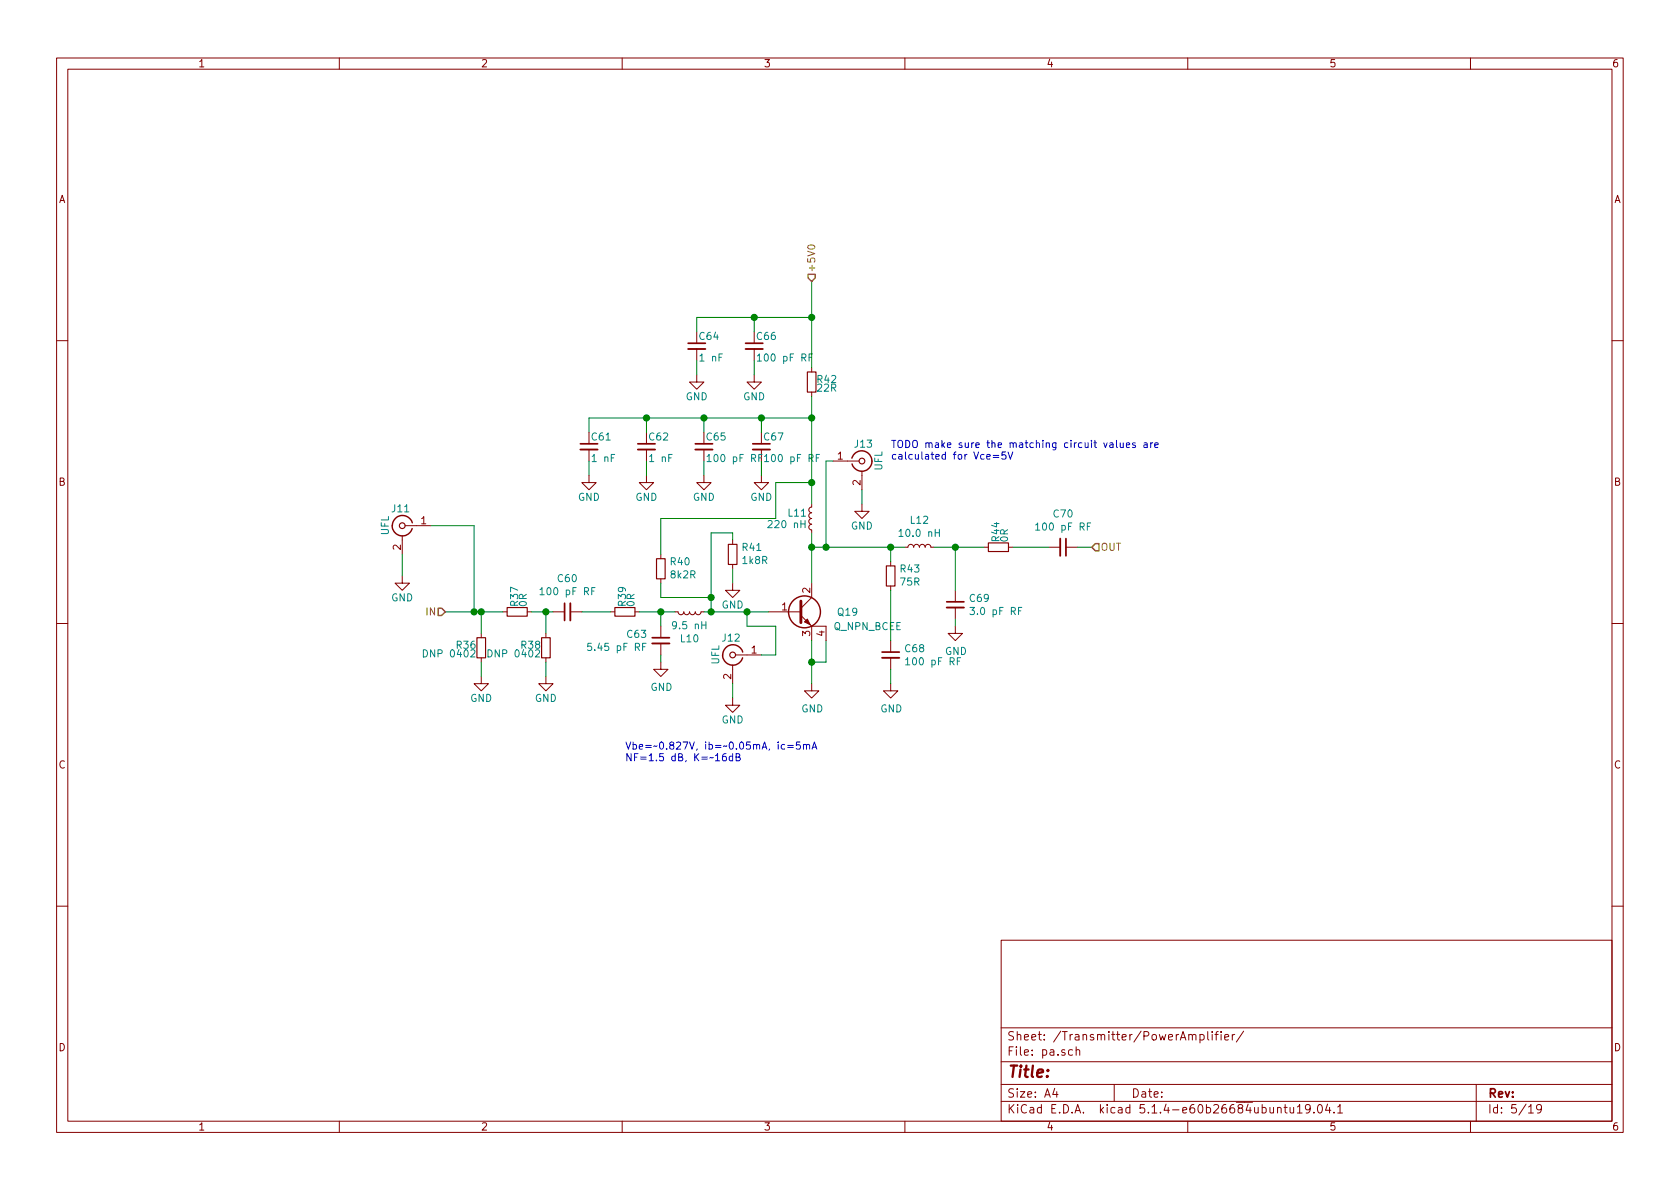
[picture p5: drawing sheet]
<svg xmlns="http://www.w3.org/2000/svg" width="297mm" height="210mm" viewBox="0 0 297 210" stroke-linecap="round" stroke-linejoin="round" font-family="sans-serif">
<g fill="none" stroke="#840000" stroke-width=".18">
<path d="M10 10.3h277v189.9h-277zM12 12.2h273v186.1h-273zM60 10.3v1.9M110 10.3v1.9M160 10.3v1.9M210 10.3v1.9M260 10.3v1.9M10 60.2h2M104.1 79.5v2M114.3 79.5v2M123.2 66.3v1.3h1.3l-1.3 1.2-1.3-1.2h1.3M123.2 61.7v2"/>
<path d="M124.5 79.5v2M133.3 66.3v1.3h1.3l-1.3 1.2-1.2-1.2h1.2M133.3 61.7v2M134.6 79.5v2M143.5 65v.8M143.5 69.3v.8M285 60.2h2M71.1 94.7v3.3M71.6 93h4.6M104.1 84.1v1.2h1.3l-1.3 1.3-1.2-1.3h1.2M114.3 84.1v1.2h1.3l-1.3 1.3-1.3-1.3h1.3M116.8 98v.8"/>
<path d="M124.5 84.1v1.2h1.2l-1.2 1.3-1.3-1.3h1.3M129.5 95.5v.8M129.5 99.8v.8M134.6 84.1v1.2h1.3l-1.3 1.3-1.3-1.3h1.3M143.5 89.1v.6l-.3 .1-.2 .3 .1 .4 .4 .2-.3 .1-.2 .3 .1 .4 .4 .2-.3 .1-.2 .3 .1 .4 .4 .2-.3 .1-.2 .3 .1 .4 .4 .2v.5M147.3 81.5h4.6M152.4 89.1v1.3h1.3l-1.3 1.3-1.3-1.3h1.3M152.4 83.3v3.3M157.5 99.3v.8M160 96.8h.5l.2-.4 .2-.1 .5 .1 .1 .4 .2-.4 .3-.1 .4 .1 .2 .4 .1-.4 .3-.1 .4 .1 .2 .4 .1-.4 .3-.1 .4 .1 .2 .4h.5M174 96.8h.8M178.3 96.8h.8"/>
<path d="M185.4 96.8h2.1M188.5 96.8h2M10 110.3h2M71.1 101.8v1.3h1.3l-1.3 1.3-1.3-1.3h1.3M85.1 119.6v1.3h1.3l-1.3 1.3-1.3-1.3h1.3M85.1 112v.8M85.1 116.3v.8M88.9 108.2h.8M93.2 108.2h.8M96.5 119.6v1.3h1.3l-1.3 1.3-1.3-1.3h1.3M96.5 112v.8M96.5 116.3v.8"/>
<path d="M97.8 108.2h2M100.8 108.2h2.1M107.9 108.2h.8M112.3 108.2h.7M116.8 117.1v1.3h1.3l-1.3 1.2-1.2-1.2h1.2M116.8 102.4v.7M116.8 110.7v2.1M116.8 113.8v2M119.4 108.2h.5l.1 .3 .3 .2 .4-.1 .2-.4 .1 .3 .3 .2 .4-.1 .2-.4 .1 .3 .4 .2 .3-.1 .2-.4 .1 .3 .4 .2 .3-.1 .3-.4h.5M129.5 103.1v1.3h1.3l-1.3 1.3-1.2-1.3h1.2M129.5 117.6v3.3M130 115.8h4.6"/>
<path d="M135.9 108.2h5.7M141.6 108.8l1.9 1.9M143.5 103.1v2.6l-1.9 1.9M143.5 110.7v2.6M143.5 110.7h2.5v2.6M157.5 103.6v.8M157.5 113.3v2M157.5 116.3v2.1M168.9 110.7v1.3h1.3l-1.3 1.3-1.3-1.3h1.3M168.9 104.4v2M168.9 107.4v2.1M285 110.3h2"/>
<path d="M129.5 123.4v1.3h1.3l-1.3 1.3-1.2-1.3h1.2M143.5 120.9v1.3h1.3l-1.3 1.2-1.3-1.2h1.3M157.5 120.9v1.3h1.2l-1.2 1.2-1.3-1.2h1.3M10 160.2h2M177 166.3h108v32h-108zM285 160.2h2M60 198.3v1.9M110 198.3v1.9M160 198.3v1.9M177 194.8h108M177 191.8h108M177 187.8h108"/>
<path d="M177 181.8h108M186.5 192.5l-.4 1h1M186.8 193v1M189.6 185.7l-.4-.1-.3 .3 .1 .6 .2 .1 .4-.1M190.3 185.7l.2-.1 .3 .1 .1 .9M190.3 185.1v1.5M197 191.8v3M210 198.3v1.9M212.2 183l.4-.1 .3 .3-.1 .6-.2 .1-.4-.1M212.2 182.9v1.5M213.5 182.4v1.3l.2 .2M214.3 182.4v.2"/>
<path d="M214.3 182.9v1M214.8 182.9h.6M215.4 182.4l-.4 .2v1.3M215.9 182.4v.2M215.9 182.9v1M216.5 183.4l.7-.1v-.3l-.5-.1-.2 .2 .1 .7h.6M217.9 182.9v1M218.3 182.9l-.4 .3M219.9 182.3l-1.3 2M225.9 196l.2-.2 .3 .1 .1 .9M227 195.8h.6M227.2 195.3v1.3l.4 .2"/>
<path d="M228.1 195.8l.1 .9 .3 .1 .2-.1M228.7 195.8v1M229.4 195.8l.4-.5v1.5M229.4 196.8h.8M231.6 196v.1a.48 .48 0 0 1-.7 .1l-.1-.2 .1-.6a.48 .48 0 0 1 .7 .1 1.27 1.27 0 0 1-.2 1.2l-.5 .1M232.3 196.7v.1M233.1 195.4l.2-.1a.8 .8 0 0 1 .5 .8 .8 .8 0 0 1-.5 .7 1 1 0 0 1-.2-1.4zM234.7 195.2l-.3 1.1h.9M235.1 195.8v1M235.9 196.7v.1M236.5 195.8l.4-.5v1.5M236.5 196.8h.9"/>
<path d="M260 198.3v1.9M261 191.8v6.5M270.3 195.8l.4-.5v1.5M270.3 196.8h.8M272.5 196l-.1 .2a.48 .48 0 0 1-.6-.1v-.6a.48 .48 0 0 1 .6-.1l.1 .1a1.19 1.19 0 0 1-.2 1.2l-.5 .1"/>
</g>
<g fill="none" stroke="#840000" stroke-width=".2">
<path d="M142.7 65.8h1.6v3.5h-1.6zM116.1 98.8h1.5v3.6h-1.5zM128.8 96.3h1.5v3.5h-1.5zM174.8 96h3.5v1.5h-3.5zM84.3 112.8h1.6v3.5h-1.6zM89.7 107.4h3.5v1.6h-3.5zM95.8 112.8h1.5v3.5h-1.5zM108.7 107.4h3.6v1.6h-3.6zM156.7 100.1h1.5v3.5h-1.5z"/>
<circle cx="71.1" cy="93" r=".51"/>
<circle cx="152.4" cy="81.5" r=".51"/>
<circle cx="129.5" cy="115.8" r=".51"/>
</g>
<g fill="none" stroke="#008484" stroke-width=".18">
<path d="M133.9 62.9l.4-.3v1.2M133.9 63.8h.7M143.6 62.6h-.5v1.2M125 80.7l.4-.3v1.2M125 81.6h.8M134.7 80.4h-.5v1.2M135.2 80.7l.3-.3v1.2M135.2 81.6h.7M144.9 80.4h-.6v1.2M159 93.9l.3-.3v1.3M159 94.9h.7M165.4 94.2h.7"/>
<path d="M166.1 93.6v1.3M183.1 92.8l.4-.3v1.2M183.1 93.7h.7M192.8 92.5h-.5v1.2M74.9 114.9a.64 .64 0 0 1 .7 .6 .64 .64 0 0 1-.7 .7zM86.3 114.9a.64 .64 0 0 1 .7 .6 .64 .64 0 0 1-.7 .7zM95.5 104.3l.3-.4v1.3M95.5 105.2h.7M104.5 113.8h-.5l-.1 .6 .5-.2 .2 .3v.3l-.2 .2-.5-.1M105.2 103.9h-.6v1.3M113.6 114.4h.4M114.2 113.8h-.6v1.2"/>
<path d="M160.1 116.7l.4-.4v1.3M160.1 117.6h.8M169.8 116.3h-.5v1.3M171.5 107.4h.8l-.4 .5 .3 .1 .1 .5-.3 .2-.5-.1M180.7 107.4h-.6v1.3"/>
</g>
<path d="M102.6 79.5h3.1M112.8 79.5h3M121.7 61.7h3M122.9 79.5h3.1M131.8 61.7h3.1M133.1 79.5h3M187.5 95.2v3.1M100.8 106.7v3M115.3 113.8h3.1M156 116.3h3M167.4 107.4h3" fill="none" stroke="#840000" stroke-width=".33"/>
<path d="M102.6 78.5h3.1M112.8 78.5h3M121.7 60.7h3M122.9 78.5h3.1M131.8 60.7h3.1M133.1 78.5h3M188.5 95.2v3.1M99.8 106.7v3M115.3 112.8h3.1M156 115.3h3M167.4 106.4h3" fill="none" stroke="#840000" stroke-width=".3"/>
<g fill="none" stroke="#840000" stroke-width=".25">
<path d="M72.9 92.5a1.8 1.8 0 0 0-2.7-1.1 1.8 1.8 0 0 0-.1 3 1.8 1.8 0 0 0 2.8-.9M150.6 81a1.8 1.8 0 0 1 2-1.3 1.8 1.8 0 0 1 1.6 1.8M154.2 81.5a1.8 1.8 0 0 1-1.6 1.8 1.8 1.8 0 0 1-2-1.3M127.8 115.8a1.8 1.8 0 0 0 1.5 1.8 1.8 1.8 0 0 0 2-1.3M131.3 115.3a1.8 1.8 0 0 0-2-1.3 1.8 1.8 0 0 0-1.5 1.8"/>
<circle cx="142.2" cy="108.2" r="2.82"/>
</g>
<path d="M141.6 106.3v3.8" fill="none" stroke="#840000" stroke-width=".51"/>
<path d="M142.2 110l.5-.5 .6 1z" fill="#840000" stroke="#840000" stroke-width=".18"/>
<g fill="none" stroke="#008400" stroke-width=".18">
<path d="M133.3 56.1v2.6M143.5 49.8v15.2M143.5 56.1h-20.3v2.6M114.3 73.9v2.5M123.2 63.7v2.6M124.5 73.9v2.5M133.3 63.7v2.6M134.6 73.9v2.5M143.5 70.1v19M143.5 73.9h-39.4v2.5M71.1 98v3.8M76.2 93h7.6v15.2"/>
<path d="M104.1 81.5v2.6M114.3 81.5v2.6M124.5 81.5v2.6M129.5 95.5v-1.3h-3.8v14M134.6 81.5v2.6M143.5 96.8h16.5M143.5 85.3h-6.3v6.4h-20.4v6.3M143.5 94.2v8.9M147.3 81.5h-1.3v15.3M152.4 86.6v2.5M157.5 96.8v2.5M165.1 96.8h8.9"/>
<path d="M168.9 96.8v7.6M179.1 96.8h6.3M190.5 96.8h2.5M78.7 108.2h10.2M85.1 108.2v3.8M85.1 117.1v2.5M94 108.2h3.8M96.5 108.2v3.8M96.5 117.1v2.5M102.9 108.2h5M113 108.2h6.4M116.8 103.1v2.6h8.9"/>
<path d="M116.8 108.2v2.5M116.8 115.8v1.3M124.5 108.2h11.4M129.5 100.6v2.5M132.1 108.2v2.5h5.1v5.1h-2.6M143.5 113.3v7.6M146 113.3v3.8h-2.5M157.5 104.4v8.9M157.5 118.4v2.5M168.9 109.5v1.2M129.5 120.9v2.5"/>
</g>
<path d="M142.9 48.5h1.2v.6l-.6 .7-.6-.7zM193.7 96.1h.6v1.3h-.6l-.7-.6zM77.5 107.6h.6l.6 .6-.6 .6h-.6z" fill="none" stroke="#848400" stroke-width=".25"/>
<path d="M142.9 43.5a.83 .83 0 0 1 1.2 .1 .67 .67 0 0 1-.7 .5 .67 .67 0 0 1-.6-.5z" fill="none" stroke="#848400" stroke-width=".18"/>
<g fill="none" stroke="#0000c2" stroke-width=".18">
<path d="M177.8 79.9h-.6l-.1 .6 .5-.1 .3 .3v.3l-.3 .2-.5-.1M178.2 79.9l.4 1.3 .5-1.3M196.2 78.4h.5l.1 .7M196.8 78.6l-.4 .1-.2 .1v.3h.6M197.4 77.9v1.1l.2 .1M198.1 78.3v.8h.3l.2-.1M198.6 78.3v.8M199.2 78.7l.5-.1v-.2l-.4-.1-.1 .2v.6h.5M200.7 78.4l-.3-.1-.2 .2 .1 .2 .4 .1v.3h-.5M202.3 78.4h.5v.7M202.8 78.6l-.4 .1-.2 .1 .1 .3h.5M203.5 78.3v.8"/>
<path d="M203.8 78.3l-.2 .1-.1 .1M204.2 78.7l.6-.1-.1-.2-.4-.1-.1 .2v.6h.5M175.6 80.5h1M175.6 80.9h1M126.5 133.6l.4-.3v1.2M126.5 134.5h.8M128.3 133.3h-.3a.87 .87 0 0 0 0 1.2l.4-.1v-.5l-.4-.1-.3 .2M129.5 133.8l-.3-.1-.3 .2 .2 .6h.4M129.5 133.3v1.2M130.1 133.9l.6-.1 .1-.2v-.2l-.7-.1v1.2h.5l.3-.2v-.2l-.3-.2M137.6 131.2v.1M137.6 131.6v.9"/>
<path d="M138.7 131.7l-.3-.1-.3 .3 .2 .5h.4M139.3 131.8h1M139.3 132.2h1M141.5 131.2h-.7v.6l.5-.1 .2 .2v.4l-.2 .2-.5-.1M142.1 131.8l.1-.2 .3 .1 .1 .8M142.1 131.6v.9M142.6 131.8l.2-.2 .3 .1 .1 .8M143.6 132.5l.4-1.3 .4 1.3M143.7 132.1h.6"/>
</g>
<g fill="#008400" stroke="#008400" stroke-width=".25">
<circle cx="83.8" cy="108.2" r=".51"/>
<circle cx="116.8" cy="108.2" r=".51"/>
<circle cx="143.5" cy="96.8" r=".51"/>
<circle cx="168.9" cy="96.8" r=".51"/>
<circle cx="96.5" cy="108.2" r=".51"/>
<circle cx="85.1" cy="108.2" r=".51"/>
<circle cx="134.6" cy="73.9" r=".51"/>
<circle cx="124.5" cy="73.9" r=".51"/>
<circle cx="146.1" cy="96.8" r=".51"/>
<circle cx="133.4" cy="56.1" r=".51"/>
<circle cx="143.5" cy="73.9" r=".51"/>
<circle cx="132.1" cy="108.2" r=".51"/>
<circle cx="143.5" cy="56.1" r=".51"/>
<circle cx="114.3" cy="73.9" r=".51"/>
<circle cx="125.7" cy="108.2" r=".51"/>
<circle cx="125.7" cy="105.7" r=".51"/>
<circle cx="157.5" cy="96.8" r=".51"/>
<circle cx="143.5" cy="85.3" r=".51"/>
<circle cx="143.5" cy="117.1" r=".51"/>
</g>
<text font-size="2.8" fill="#840000" x="178" y="190.5">Title:</text>
<g font-size="2.1" fill="#840000">
<text x="178" y="184">Sheet: /Transmitter/PowerAmplifier/</text>
<text x="178" y="186.7">File: pa.sch</text>
<text x="178" y="196.9">KiCad E.D.A. kicad 5.1.4-e60b26684ubuntu19.04.1</text>
<text x="178" y="194.1">Size: A4</text>
<text x="200" y="194.1">Date:</text>
<text x="263" y="194.1">Rev:</text>
<text x="263" y="196.9">Id: 5/19</text>
</g>
<g font-size="1.8" fill="#840000">
<text x="35" y="11.9">1</text>
<text x="85" y="11.9">2</text>
<text x="135" y="11.9">3</text>
<text x="185" y="11.9">4</text>
<text x="235" y="11.9">5</text>
<text x="285" y="11.9">6</text>
<text x="10.4" y="35.9">A</text>
<text x="285.4" y="35.9">A</text>
<text x="148.1" y="81.3">1</text>
<text x="10.4" y="85.9">B</text>
<text x="152.1" y="85.8" transform="rotate(-90 152.1 85.8)">2</text>
<text x="285.4" y="85.9">B</text>
<text x="74.4" y="92.7">1</text>
<text x="70.9" y="97.3" transform="rotate(-90 70.9 97.3)">2</text>
<text x="138.3" y="107.9">1</text>
<text x="143.3" y="104.9" transform="rotate(-90 143.3 104.9)">2</text>
<text x="143.3" y="112.5" transform="rotate(-90 143.3 112.5)">3</text>
<text x="145.8" y="112.5" transform="rotate(-90 145.8 112.5)">4</text>
<text x="132.9" y="115.6">1</text>
<text x="129.3" y="120.1" transform="rotate(-90 129.3 120.1)">2</text>
<text x="10.4" y="135.9">C</text>
<text x="285.4" y="135.9">C</text>
<text x="10.4" y="185.9">D</text>
<text x="285.4" y="185.9">D</text>
<text x="35" y="199.9">1</text>
<text x="85" y="199.9">2</text>
<text x="135" y="199.9">3</text>
<text x="185" y="199.9">4</text>
<text x="235" y="199.9">5</text>
<text x="285" y="199.9">6</text>
</g>
<g font-size="1.8" fill="#848400">
<text x="144.1" y="48.3" transform="rotate(-90 144.1 48.3)">+5V0</text>
<text x="194.6" y="97.4">OUT</text>
<text x="75.4" y="108.8">IN</text>
</g>
<g font-size="1.8" fill="#008484">
<text x="123.7" y="60.1">C64</text>
<text x="123.9" y="63.9">1 nF</text>
<text x="133.9" y="60.1">C66</text>
<text x="134.5" y="63.9">100 pF RF</text>
<text x="121.2" y="70.8">GND</text>
<text x="131.4" y="70.8">GND</text>
<text x="144.6" y="67.7">R42</text>
<text x="144.6" y="69.3">22R</text>
<text x="104.7" y="77.9">C61</text>
<text x="114.8" y="77.9">C62</text>
<text x="125" y="77.9">C65</text>
<text x="135.2" y="77.9">C67</text>
<text x="104.9" y="81.7">1 nF</text>
<text x="115" y="81.7">1 nF</text>
<text x="125.7" y="81.7">100 pF RF</text>
<text x="135.8" y="81.7">100 pF RF</text>
<text x="151.2" y="79.2">J13</text>
<text x="156" y="83.2" transform="rotate(-90 156 83.2)">UFL</text>
<text x="102.2" y="88.6">GND</text>
<text x="112.3" y="88.6">GND</text>
<text x="122.5" y="88.6">GND</text>
<text x="132.7" y="88.6">GND</text>
<text x="68.8" y="94.7" transform="rotate(-90 68.8 94.7)">UFL</text>
<text x="69.4" y="90.6">J11</text>
<text x="136.2" y="93.4">220 nH</text>
<text x="139.4" y="91.4">L11</text>
<text x="150.4" y="93.6">GND</text>
<text x="159.4" y="94.9">10.0 nH</text>
<text x="161" y="92.6">L12</text>
<text x="176.7" y="95.7" transform="rotate(-90 176.7 95.7)">R44</text>
<text x="178.2" y="95.8" transform="rotate(-90 178.2 95.8)">0R</text>
<text x="183.7" y="93.8">100 pF RF</text>
<text x="186.3" y="91.5">C70</text>
<text x="118.6" y="100">R40</text>
<text x="131.3" y="97.4">R41</text>
<text x="131.4" y="99.7">1k8R</text>
<text x="159.3" y="101.2">R43</text>
<text x="69.2" y="106.3">GND</text>
<text x="91.6" y="107.1" transform="rotate(-90 91.6 107.1)">R37</text>
<text x="93.1" y="107.2" transform="rotate(-90 93.1 107.2)">0R</text>
<text x="96.1" y="105.3">100 pF RF</text>
<text x="98.7" y="102.9">C60</text>
<text x="110.7" y="107.1" transform="rotate(-90 110.7 107.1)">R39</text>
<text x="112.2" y="107.2" transform="rotate(-90 112.2 107.2)">0R</text>
<text x="118.7" y="102.3">8k2R</text>
<text x="127.6" y="107.6">GND</text>
<text x="159.3" y="103.6">75R</text>
<text x="171.5" y="106.4">C69</text>
<text x="110.9" y="112.8">C63</text>
<text x="119.3" y="111.3">9.5 nH</text>
<text x="120.4" y="113.6">L10</text>
<text x="127.8" y="113.5">J12</text>
<text x="147.4" y="111.4">Q_NPN_BCEE</text>
<text x="148.2" y="108.9">Q19</text>
<text x="172.1" y="108.8">3.0 pF RF</text>
<text x="75.3" y="116.3">DNP 0402</text>
<text x="80.8" y="114.7">R36</text>
<text x="86.8" y="116.3">DNP 0402</text>
<text x="92.2" y="114.7">R38</text>
<text x="104.6" y="115.1">5.45 pF RF</text>
<text x="127.2" y="117.5" transform="rotate(-90 127.2 117.5)">UFL</text>
<text x="160.1" y="115.3">C68</text>
<text x="160.8" y="117.6">100 pF RF</text>
<text x="167.1" y="115.8">GND</text>
<text x="83.1" y="124.1">GND</text>
<text x="94.6" y="124.1">GND</text>
<text x="115" y="122.2">GND</text>
<text x="141.7" y="126">GND</text>
<text x="155.7" y="126">GND</text>
<text x="127.6" y="127.9">GND</text>
</g>
<g font-size="1.8" fill="#0000c2">
<text x="157.5" y="79.2">TODO make sure the matching circuit values are</text>
<text x="157.5" y="81.3">calculated for Vce=5V</text>
<text x="110.5" y="132.6">Vbe=0.827V, ib=0.05mA, ic=5mA</text>
<text x="110.5" y="134.6">NF=1.5 dB, K=16dB</text>
</g>
</svg>
